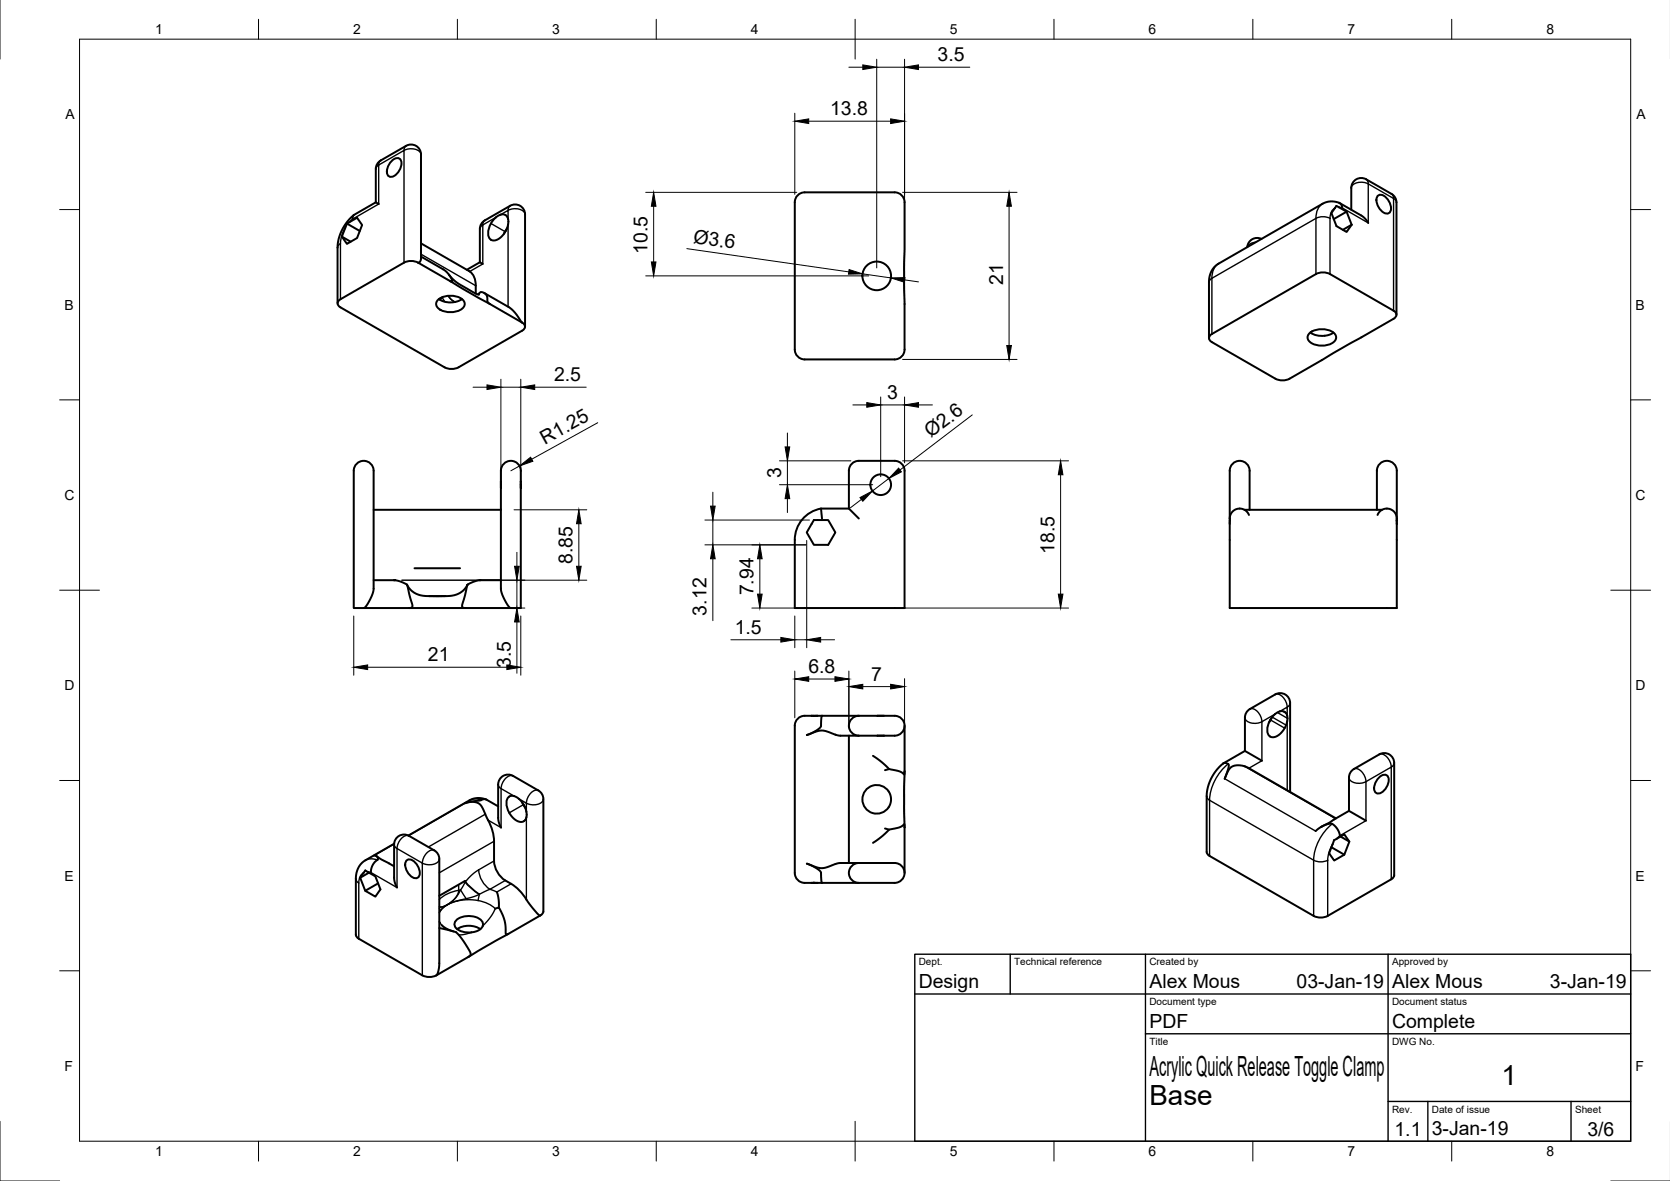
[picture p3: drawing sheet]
<svg xmlns="http://www.w3.org/2000/svg" width="420mm" height="297mm" viewBox="0 0 420 297" stroke-linecap="round" stroke-linejoin="round" font-family="sans-serif">
<!-- layer: Visible -->
<g fill="none" stroke="#000" stroke-width=".5">
<path d="M86 59.5l2.2 1.3M87.3 56.3l2.5-1.5 1.3 1.8-1.3 3.3-2.5 1.4-1.3-1.8zM87.3 56.3l3.2 1.8M89 54.1l-1.3 1.3-1.2 1.7-1 1.9-.5 1.8-.1 15.5M94.5 50.9l-5.4 3.1-.3 .5-.1 .6M94.5 50.9v-8.4a2.5 2.5 0 0 1 1.3-2.1l6.4-3.7a2.5 2.5 0 0 1 3.7 2.2v26.2l-.2 .7-.5 .3M94.5 50.9l.8 .4M98.7 40.4a1.31 1.31 0 0 1 1.8-.5 1.31 1.31 0 0 1 .4 1.8 3.5 3.5 0 0 1-2.7 2.8 1.63 1.63 0 0 1-.6-2.5zM124.5 54.9l.9-.6 .8-.4a1.81 1.81 0 0 1 1.6 2.7l-.6 1.6-.9 1.2-1.2 .9-1.2 .2a1.58 1.58 0 0 1-1.1-2.2l.7-2.1zM127.5 57.6l-.7 1.2M200.9 48.9l1-.5h.6h22.6a2.5 2.5 0 0 1 2.5 2.5l-.1 20.3 .1 16.7a2.5 2.5 0 0 1-2.5 2.5h-22.6a2.5 2.5 0 0 1-2.5-2.5v-37a2.5 2.5 0 0 1 .9-2zM337 51.1l5.7 3.2 .8 .7 .7 1.1"/>
<path d="M337.7 52.3l-.4-1-.9-.5-1.7-.1-1.6 .4-26.5 15.2-1 .8-1 1.5-.4 1.8v14.6M338.8 53.2l-2.6-1.4-1.2 1.8 1.2 3.3 2.6 1.4 1.3-1.8M338.8 53.2l-3.2 1.9M338.8 53.2l1.3 3.3M340 52.8v-5.5a2.5 2.5 0 0 1 3.7-2.2l6.4 3.7a2.5 2.5 0 0 1 1.2 2.1v28.3M340.1 56.5l-2.2 1.3M346.5 49.4a1.62 1.62 0 0 1 2.6 .7 3.1 3.1 0 0 1 .6 3.2 1.62 1.62 0 0 1-2.5-.6 3.1 3.1 0 0 1-.7-3.3zM105.2 66.1l8.1 4.6M105.2 66.1a3.9 3.9 0 0 0-3.6 0l-15.9 9.2a1.08 1.08 0 0 0-.8 1 1.08 1.08 0 0 0 .8 1l26.1 15.1a3.9 3.9 0 0 0 3.6 0l16-9.2a1.07 1.07 0 0 0 .7-1 1.07 1.07 0 0 0-.7-1.1M105.9 61.2l12.1 7a3.8 3.8 0 0 1 1.7 3.7v1.9M105.9 64.5l6.2 3.7 1.5 2 .2 .6-.5-.1M110.3 75.4a5 5 0 0 1 6.4 .4 1.74 1.74 0 0 1-1.4 2.4 5 5 0 0 1-5.4-1.1 1.35 1.35 0 0 1 .4-1.7z"/>
<path d="M110.4 75.2a5.4 5.4 0 0 0 5.8 0M112.9 69.1l1.2 1.2 1.1 1 4 2.3 1.3 .5M113.3 70.7l10 5.8M120.3 74.1a1.23 1.23 0 0 1 2.1 .2l.3 1.6 .6 .6M120.7 66l.8 .4M120.7 66v-8.4a2.5 2.5 0 0 1 1.3-2.2l6.3-3.6a2.5 2.5 0 0 1 3.8 2.1v28.3M120.7 66l-3.2 1.9M121.8 73.7l6.6 3.8 1.3 1.3 1.7 2.3M123.3 76.5l8.1 4.6M317.4 60.1a2.5 2.5 0 0 0-3.6 2.1M304.5 84.3l26.6-15.4a3.9 3.9 0 0 1 3.5 0l16 9.2a1.07 1.07 0 0 1 .7 1.1 1.07 1.07 0 0 1-.7 1l-26.2 15.1a3.9 3.9 0 0 1-3.5 0l-16-9.3a1.05 1.05 0 0 1-.4-1.7zM329.5 83.8a5 5 0 0 1 6.5 .4 1.74 1.74 0 0 1-1.4 2.4 5 5 0 0 1-5.4-1.1 1.35 1.35 0 0 1 .3-1.7z"/>
<path d="M329.7 83.6a5.8 5.8 0 0 0 4.4 .7l1.4-.7M94 128.2h32M126 121.1v1.7M126 122.8v25.4l.3 1.2 .6 1.4 1 1.7 .6 .4M126 121.1a5.1 5.1 0 0 1 .6-4.3 2.5 2.5 0 0 1 2.8-.8 2.5 2.5 0 0 1 1.6 2.4v2.7M131 121.1v1.7zM131 122.8v30.1h-2.5M204.8 130.8h3.6l1.8 3.1-1.8 3.1h-3.6l-1.8-3.1zM206.6 127.9l.2 2.5M206.6 127.9h7M206.6 127.9a8 8 0 0 0-6.6 7.9v17.1h27.6v-34.5a2.5 2.5 0 0 0-2.5-2.5h-9a2.5 2.5 0 0 0-2.5 2.5v9.5l2.5 2.5M309.4 130.4v22.5h42v-21.1"/>
<path d="M309.4 130.8v1M313.1 128.2h34.6M314.2 129.5l-.9-1.1-1.4-.5a2.5 2.5 0 0 0-2.5 2.5M314.4 128.2v-9.8a2.5 2.5 0 0 0-2.5-2.5 2.5 2.5 0 0 0-2.5 2.5v12M346.4 128.2v-9.8a2.5 2.5 0 0 1 2.5-2.5 2.5 2.5 0 0 1 2.5 2.5v12M346.6 129.5l.9-1.1 1.4-.5a2.5 2.5 0 0 1 2.5 2.5M351.4 130.8v1M351.4 130.8h.1M351.4 130.4v.4M91.5 152.9h-2.5v-34.5a2.5 2.5 0 0 1 2.5-2.5 2.5 2.5 0 0 1 2.5 2.5v29.8l-.3 1.2-.6 1.4-1 1.7-.6 .4h11.4M94 145.9h5.1M99.4 145.9h-.3l2.1 .5a1.65 1.65 0 0 1 1.5 1.8l1.1 4.1-.2 .5-.7 .1"/>
<path d="M102.4 147l.9 1.3 1.3 1 1.4 .5 2 .1M102.9 152.9h14.2M104.3 142.9h11.4M108 149.9h4M112 149.9l2-.1 1.4-.5 1.4-1 .8-1.3-1.3 5.3 .1 .5 .7 .1M117.1 152.9h11.4M120.6 145.9h.4M126 145.9l-5.5 .1-1.4 .3-1.5 .7M320.5 179.9l.9-.7 .8-.3a1.81 1.81 0 0 1 1.6 2.6l-.6 1.6-.9 1.2-1.2 .9-1.2 .2a1.58 1.58 0 0 1-1.1-2.1l.7-2.1zM324.6 176.8v22.4M324.6 176.8a2.5 2.5 0 0 0-3.8-2.1l-6.3 3.6a2.5 2.5 0 0 0-1.3 2.2v8.4M204.2 180h1.5"/>
<path d="M204.2 180h-1.4a2.7 2.7 0 0 0-2.8 2.5v37.1a2.79 2.79 0 0 0 3 2.5h1.2M204.2 180l.6 .1M204.8 180v.1M205.7 180h1.1M205.7 180l-.9 .1M206.8 180l-.4 2.9-1.5 1.1-1.9 .9 2.5-.9 1.2-.3 1.1 .2 3.4 1.1h9.5M206.8 180h13.9M213.6 185v32.1M216.1 180a2.5 2.5 0 0 0-2.5 2.5 2.5 2.5 0 0 0 2.5 2.5M217.9 198.6a3.6 3.6 0 0 1 4.7-.6 3.6 3.6 0 0 1 1.2 4.6 3.6 3.6 0 0 1-5.2 1.5 3.6 3.6 0 0 1-.7-5.5zM219.6 190.1l2.2 1.6 1.9 1.7M220.7 180h1.7"/>
<path d="M220.7 180h1.7a5.1 5.1 0 0 1 4.2 .6 2.5 2.5 0 0 1 .8 2.8 2.5 2.5 0 0 1-2.3 1.6h-2.7M220.7 185h1.7M222.7 193.7a5.3 5.3 0 0 1 3.2 .2l.9 .3 .7 .6 .1-.8M227.6 194l-.1 5.2 .1 8.9M227.6 182.5v11.5M313.2 188.9l4.3 2.4M313.2 188.9l-5.4 3.1M320 180.5l-.8 1.2M347.1 195.4a1.31 1.31 0 0 1 1.8-.4 1.31 1.31 0 0 1 .4 1.8 3.5 3.5 0 0 1-2.7 2.8 1.63 1.63 0 0 1-.6-2.5zM91.9 218.9l2.5 1.5 1.3 3.3-1.3 1.8-2.5-1.5-1.3-3.2zM92.8 219.5l-2.2 1.3M94.1 215.2l.6 .2 .4 .7-1.4 1.5-.4 1.9"/>
<path d="M94.6 215.3l4.6 2.6M99.2 212.2l-7.6 4.4-.9 .8-.7 1.2-.5 2.3 .1 14.5 .7 .7 16 9.2a3.9 3.9 0 0 0 3.5 0M102.2 216.5a1.62 1.62 0 0 1 2.5 .7 3.1 3.1 0 0 1 .7 3.3 1.62 1.62 0 0 1-2.5-.7 3.1 3.1 0 0 1-.7-3.3zM122.3 201.1l-1.9-.4-1.9 .4-15.8 9M125.3 202.8l-3.3-1.8-5.1 1 2-.3 1.5 .4 1 1 1 2.4a19.8 19.8 0 0 1 1.9 5.5v5.5a6.6 6.6 0 0 0 4.3 5.8 17.1 17.1 0 0 1 4.3 4.7l2.3 2.8 .8 .4M127.8 200.7l.5-.4 .7-.1 .9 .3 .8 .5 1.3 2 .5 2-.1 .8-.4 .5-1 .4-1.3-.5-1.3-1.3a4.5 4.5 0 0 1-.6-4.2zM131.4 201.8l.7 1.2M136.7 201v28.2l-.2 .6-.5 .4M136.7 201a2.49 2.49 0 0 0-1.2-2.2l-6.4-3.6a2.5 2.5 0 0 0-3.8 2.1v8.7l.3 1.1 .5 1.1M203 217.2l2.5 .9 1.2 .3 1.1-.2 3.4-1.1h13.9a2.5 2.5 0 0 1 2.5 2.5 2.5 2.5 0 0 1-2.5 2.5h-18.3l-.4-2.9-1.5-1.1zM216.1 217.1a2.5 2.5 0 0 0-2.5 2.5 2.5 2.5 0 0 0 2.5 2.5M222.7 208.4l1 .3"/>
<path d="M227.6 208.1l-.1-.8-.9 .6-1.2 .4a3.1 3.1 0 0 0-2.9 1.5l-2.9 2.2M227.6 208.1v11.5M331 209l1.9-1.3 1.3-.5h.8l1.4 1.2 .7 1.8M335 213.1l3.2 1.9M335.6 211.3l2.6-1.4 1.3 1.8-1.3 3.3-2.5 1.4-1.3-1.8zM337.3 210.4l2.2 1.3M339.4 203.9v-8.3a2.5 2.5 0 0 1 1.2-2.2l6.4-3.7a2.5 2.5 0 0 1 3.8 2.2l-.1 28.5-.7 .8-16 9.2a3.9 3.9 0 0 1-3.5 0l-26.2-15.1-.5-.5-.2-.5v-14.2l.3-2 .5-1.7 1-1.7 1.1-1.5 1.3-1.2h.8l.6 .4-1.1 3.5 .9-2.1 .8-.9 1.3-.4 1.7 .1 1.2 .5 22.1 12.7M339.4 203.9l-7 4.1M339.4 203.9l4.3 2.5M95.1 222.2l-3.2 1.8M99.9 223.2l-.7-2.2v-8.6a2.5 2.5 0 0 1 3.7-2.2l6.4 3.7a2.49 2.49 0 0 1 1.2 2.2v26.4l-.2 1.8-.5 1M110.5 233.4l1.6 .4a5 5 0 0 1 3.4 1.5l2.8 4.2 .1 .6-.5 .6"/>
<path d="M111.2 232.7l1.2 .9 1.7 .7M114.9 231.3a5.2 5.2 0 0 1 6.3 .3 1.38 1.38 0 0 1 0 1.8l-1.2 .8a5.6 5.6 0 0 1-5.2-.8 1.36 1.36 0 0 1 .1-2.1zM115 233.7a5.4 5.4 0 0 1 5.8 0M117 221.6l-6.5 3.7M124.6 228.5l.3-.1a.53 .53 0 0 1 .6-.1 .53 .53 0 0 1 .3 .5l1.2 2.8 .3 3.3 .2 .1 .4-.1M125 224.4l.4 1.6 .1 2.2M127.9 234.9l-10 5.8M136 230.2l-8.1 4.7M204.2 222.1h1.5M204.8 222l-.6 .1M204.8 222l.9 .1M204.8 222v.1"/>
<path d="M205.7 222.1h1.1M117.9 240.7l-8.1 4.6"/>
<circle cx="220.6" cy="69.4" r="3.6"/>
<circle cx="221.6" cy="121.9" r="2.6"/>
</g>
<!-- layer: Visible Narrow -->
<g fill="none" stroke="#000" stroke-width=".35">
<path d="M102.2 36.7l-.4 .4-.2 .7a3.4 3.4 0 0 1 4.2 .7l.1 .4M86.9 57.3l-.8 1.7-.4 2.3M95.3 41.5v9.8l-6.6 3.8-.8 .8M95.3 41.5l6.3-3.7v28.3M95.3 41.5l-.6 .5-.2 .5M95.8 40.3l-.4 .5-.1 .7M121.5 56.6v9.8l-3.3 1.9M121.5 56.6l-.6 .4-.2 .6M122 55.4l-.4 .5-.1 .7M123.5 56.2l3.6 2M124.8 54.7l-3.3 1.9M125.9 54l1.9-1.1v2.2"/>
<path d="M127.8 56.5v20.6M128.3 51.8l-.3 .4-.2 .7a3.4 3.4 0 0 1 4.2 .7l.1 .3M331.1 54.9v14M331.1 54.9l-26.2 15.1M331.1 54.9a3.9 3.9 0 0 1 3.5 0M332.7 51.2a3.9 3.9 0 0 0-1.6 3.7M334.6 54.9v14M335.8 52.4a2.71 2.71 0 0 0-1.2 2.5M343.7 45.1l.4 .4 .1 .7M344.2 46.2v9.9l-6.5-3.8-.8-.2M344.2 46.2l6.4 3.7v28.2M344.2 46.2a3.4 3.4 0 0 0-4.2 .7v.4"/>
<path d="M350.1 48.8l.4 .4a1.09 1.09 0 0 0 .7 1.2l.1 .5M85.7 61.3v14M85.7 61.3l-.6 .4-.2 .6M105.9 63.9l13.8 8M110.8 75l-.2 .4M111.2 74.8l.8 1.1M111.4 74.7l-.7 .7M112.7 74.4l1 1.1 .8 .5M112.8 74.4l1 1.1 .7 .4M115.9 75v.4M123.5 60.3h.1M304.9 70v14"/>
<path d="M304.9 70l-.5 .5-.2 .5M306.6 66.3a3.9 3.9 0 0 0-1.7 3.7M316 60.9l-1.5 .4-.7 .8M314.5 178.3a2.63 2.63 0 0 1 2.8 2.4l.2 .8M320.8 179.6l-3.3 1.9M320.8 174.7a2.63 2.63 0 0 1 2.9 2.3l.2 .9 .5-.5 .2-.6M321.4 179.2l2.5 1.5M322 178.9l1.9-1v2.1M322.7 178.9l.9 .5M323.1 179h.1M125.3 197.3l.2 .6 .6 .4M126.1 198.3v9.9l-3.3-1.9"/>
<path d="M126.1 198.3l3.3 1.9M129.1 195.2a2.63 2.63 0 0 0-2.9 2.3l-.1 .8M135.5 198.8a2.63 2.63 0 0 0-2.9 2.3l-.2 .9a3.4 3.4 0 0 0 4.2-.7l.1-.3M308.1 195.9l22.9 13.1M309 192.1a12.7 12.7 0 0 0-4.7 9.2M313.2 192.7l22.8 13.2M313.2 180.5a2.64 2.64 0 0 0 3.5 1.3l.8-.3M317.5 181.5v9.8l-3.3 1.9M319.7 181.1l3.5 2M320.1 180.4l3.5 2M323.9 181.4v17.4M339.4 195.6a2.64 2.64 0 0 0 3.4 1.3l.9-.3"/>
<path d="M340.6 193.4a2.63 2.63 0 0 1 2.9 2.3l.2 .9M343.7 196.6v9.8l-6.6 3.8-.8 .8M343.7 196.6l6.3-3.7v28.3M347 189.7a2.63 2.63 0 0 1 2.9 2.4l.1 .8 .6-.4 .2-.6M91.5 219.5a2.71 2.71 0 0 0-1.2 2.6M94.9 216.3l-1.6-.3-1.4 .4M99.2 212.4l.1 .6 .6 .4M99.2 212.3l-5.1 2.9M99.9 213.4v9.8l-6.6-3.7-.8-.2M99.9 213.4l6.4 3.7M102.9 210.2a2.63 2.63 0 0 0-2.9 2.4l-.1 .8M106.3 217.1v28.2"/>
<path d="M109.3 213.9a2.63 2.63 0 0 0-2.9 2.3l-.1 .9M110.5 216.1a2.64 2.64 0 0 1-3.4 1.3l-.8-.3M116.9 202l-14.1 8.2M120.4 218.8l-1.7 1.2-1.6 1.8M120.4 218.8a6.3 6.3 0 0 0 2.9 4.9M121.1 201.2l-1.6-.3-1.4 .4M122.1 204.8l-14.3 8.2M124.3 216.5l-3.9 2.3M124.3 211.6l-13.8 7.9M128.2 200.3h-.1M130.6 200.9l1.8 1.1v2.2M131.7 202.4l-3.6 2"/>
<path d="M132.4 205.6v20.7M303.6 200.3l.2 .5 .5 .5M304.3 201.3v14M304.3 201.3l26.2 15.1M330.5 216.4v14M330.5 216.4a3.9 3.9 0 0 0 3.5 0M334 216.4v14M335.2 207.2a12.7 12.7 0 0 0-4.7 9.2M335.3 212.4l-.8 1.7-.5 2.3M89.5 221.1l.2 .5 .6 .5M90.3 222.1v14M110.5 228.5l.3 .6"/>
<path d="M110.5 231.9l.2 .1M110.5 231.7l.2 .3M110.7 232l.5 .7M110.8 229.1l-.3 .5M115.4 223.9l-.5 1.4-1.3 1.5-1.8 1.1-1.3 .2M115.4 222.5v1.4M115.4 223.9a8.9 8.9 0 0 0-4.9 2.3M115.9 223.8l-1.1 1.8-1.1 1.2-1.9 1.1-1.3 .2M115.9 223.8l1.4 2.2M115.9 223.8l-.5 .1M117 221.6v.3l.8 .8 2.7 2.3M117.1 221.8l1.2 1.3 2.3 1.8"/>
<path d="M117.1 221.8l-1.2 2M117.3 226l-2.4 .6-1.9 .7-1.5 1-1 1.1M118.6 234.5l-2 .6h-1.2M120.3 226.5l-2.8-.2-2.9 .4-2.2 1-1.6 1.4M120.3 226.5l2.8 .9 1.5 1.1-1.2 2.1-1.9 2.3M120.5 225l-3.2 1M120.6 224.9l-.1 .1M120.6 224.9l-.3 1.6M123.3 223.7l-2.7 1.2M127.1 221.5l-3.8 2.2M128.6 222.3l-3.6 2.1-1.7-.7"/>
</g>
<!-- layer: Border -->
<g fill="none" stroke="#000" stroke-width=".25">
<path d="M0 -.1v15M20 9.9h390.3v277.1h-390.3zM65 4.8v5.1M115.1 4.8v5.1M165.1 4.8v5.1M215.1 4.8v10.1M265.2 4.8v5.1M315.2 4.8v5.1M365.2 4.8v5.1M15 52.7h5M410.3 52.7h5M15 100.6h5"/>
<path d="M410.3 100.6h5M15 148.4h10M405.3 148.4h10M15 196.3h5M410.3 196.3h5M15 244.2h5M410.3 244.2h5M0 282v15h15M65 287v5M115.1 287v5M165.1 287v5M215.1 282v10"/>
<path d="M265.2 287v5M315.2 287v5M365.2 287v5M405.3 297h14.9"/>
</g>
<!-- layer: TitleBlock -->
<path d="M230.2 240h180.1v47h-180.1zM230.2 250h180.1M254.2 240v10M288.2 240v47M349.2 240v47M288.2 260h122.1M349.2 277h61.1M359.2 277v10M395.3 277v10" fill="none" stroke="#000" stroke-width=".35"/>
<!-- layer: Dimensions -->
<g fill="none" stroke="#000" stroke-width=".25">
<path d="M213.6 16.9h3.5M220.6 14.9v52.5M220.6 16.9h7M227.6 14.9v59.6M231.1 16.9h12.9M200 28.5v20.4M203.5 30.5h20.6M162.5 48.4h38M164.5 51.9v14M227.1 48.4h28.8M253.9 51.9v35M162.5 69.4h56.1"/>
<path d="M172.8 62.5l40.7 5.9M217 68.9l7.1 1M227.6 70.4l3.5 .5M119 97.4h3.5M126 95.4v25.3M126 97.4h5M131 95.4v25.3M134.5 97.4h13M221.6 99.8v20.1M227.1 90.4h28.8M227.6 99.8v16.6M130.7 117.2l-2.2 1.2"/>
<path d="M150.4 106.3l-16.6 9.2M196.1 115.9h18M198.1 108.9v3.5M198.1 115.9v6M214.6 101.8h3.5M221.6 101.8h6M227.1 115.9h41.7M231.1 101.8h3.5M244.6 104.4l-18.2 13.8M266.8 119.4v30M129.3 128.2h18.3M130 138.9v3.5"/>
<path d="M145.6 131.7v10.7M177.3 130.8h26.4M177.3 137h25.5M179.3 123.8v3.5M179.3 130.8v6.2M196.1 121.9h23.5M198.1 125.4v3.5M203 135.9v27M216.7 125.6l-2.8 2.1M223.6 120.3l-4.1 3.2M89 154.9v14.9M101.1 145.9h46.5"/>
<path d="M104.9 152.9h27.2M130 145.9v7M130 156.4v12.9M131 154.9v14.9M179.3 140.5v15.6M189.2 152.9h11.3M191.2 140.5v8.9M200 154.9v8M227.1 152.9h41.7M92.5 167.8h35M183.9 160.9h12.6M200 168.8v11.7"/>
<path d="M200 160.9h3M203.5 170.8h6.6M206.5 160.9h3.5M213.6 168.8v14.2M217.1 172.7h7M227.6 170.7v35.4"/>
</g>
<g fill="#000" stroke="#000" stroke-width=".25">
<path d="M217.1 16.3l3.5 .6-3.5 .6zM227.6 16.9l3.5-.6v1.2zM200 30.5l3.5-.6v1.2zM224.1 29.9l3.5 .6-3.5 .6zM164.5 48.4l.5 3.5h-1.1zM253.9 48.4l.6 3.5h-1.2zM163.9 65.9h1.1l-.5 3.5zM213.6 67.8l3.4 1.1-3.5 .1zM224.1 69.9l3.6-.1-.2 1.2zM122.5 96.8l3.5 .6-3.5 .6zM131 97.4l3.5-.6v1.2zM253.3 86.9h1.2l-.6 3.5z"/>
<path d="M130.7 117.2l2.8-2.2 .6 1zM197.5 112.4h1.2l-.6 3.5zM218.1 101.3l3.5 .5-3.5 .6zM226.1 117.7l.7 1-3.2 1.6zM227.6 101.8l3.5-.5v1.1zM266.8 115.9l.6 3.5h-1.1zM145.6 128.2l.6 3.5h-1.2zM178.8 127.3h1.1l-.6 3.5zM198.1 121.9l.6 3.5h-1.2zM216.4 125.1l3.1-1.6-2.4 2.6zM129.5 142.4h1.1l-.6 3.5zM130 152.9l.6 3.5h-1.1z"/>
<path d="M145 142.4h1.2l-.6 3.5zM179.3 137l.6 3.5h-1.1zM191.2 137l.6 3.5h-1.2zM190.6 149.4h1.2l-.6 3.5zM266.3 149.4h1.1l-.6 3.5zM89 167.8l3.5-.6v1.2zM127.5 167.2l3.5 .6-3.5 .6zM196.5 160.3l3.5 .6-3.5 .6zM200 170.8l3.5-.6v1.2zM203 160.9l3.5-.6v1.2zM210.1 170.2l3.5 .6-3.5 .6zM213.6 172.7l3.5-.6v1.2z"/>
<path d="M224.1 172.1l3.5 .6-3.5 .6z"/>
</g>
<g font-size="7">
<text x="289.2" y="270.5">Acrylic Quick Release Toggle Clamp</text>
<text x="377.8" y="272.9">1</text>
<text x="289.2" y="278">Base</text>
</g>
<g font-size="4.9">
<text x="235.9" y="15.3">3.5</text>
<text x="208.8" y="28.9">13.8</text>
<text x="162.9" y="63.8" transform="rotate(-90 162.9 63.8)">10.5</text>
<text x="174.3" y="61.1" transform="rotate(8 174.3 61.1)">Ø3.6</text>
<text x="252.4" y="71.7" transform="rotate(-90 252.4 71.7)">21</text>
<text x="139.4" y="95.8">2.5</text>
<text x="223.2" y="100.3">3</text>
<text x="137.1" y="111.9" transform="rotate(-29 137.1 111.9)">R1.25</text>
<text x="234.2" y="110.3" transform="rotate(-37 234.2 110.3)">Ø2.6</text>
<text x="196.5" y="120.3" transform="rotate(-90 196.5 120.3)">3</text>
<text x="144.1" y="141.8" transform="rotate(-90 144.1 141.8)">8.85</text>
<text x="265.3" y="139.3" transform="rotate(-90 265.3 139.3)">18.5</text>
<text x="189.6" y="149.7" transform="rotate(-90 189.6 149.7)">7.94</text>
<text x="177.8" y="154.8" transform="rotate(-90 177.8 154.8)">3.12</text>
<text x="184.9" y="159.4">1.5</text>
<text x="107.7" y="166.3">21</text>
<text x="128.5" y="168" transform="rotate(-90 128.5 168)">3.5</text>
<text x="203.4" y="169.2">6.8</text>
<text x="219.2" y="171.2">7</text>
<text x="231.2" y="248.5">Design</text>
<text x="289.2" y="248.5">Alex Mous</text>
<text x="326.2" y="248.5">03-Jan-19</text>
<text x="350.2" y="248.5">Alex Mous</text>
<text x="390" y="248.5">3-Jan-19</text>
<text x="289.2" y="258.5">PDF</text>
<text x="350.2" y="258.5">Complete</text>
<text x="350.8" y="285.7">1.1</text>
<text x="360.2" y="285.5">3-Jan-19</text>
<text x="399.4" y="285.7">3/6</text>
</g>
<g font-size="3.5">
<text x="39" y="8.6">1</text>
<text x="88.9" y="8.6">2</text>
<text x="138.9" y="8.6">3</text>
<text x="188.9" y="8.6">4</text>
<text x="239" y="8.6">5</text>
<text x="288.9" y="8.6">6</text>
<text x="339" y="8.6">7</text>
<text x="389.1" y="8.6">8</text>
<text x="16.4" y="30">A</text>
<text x="411.7" y="30">A</text>
<text x="16.2" y="77.9">B</text>
<text x="411.5" y="77.9">B</text>
<text x="16.3" y="125.8">C</text>
<text x="411.5" y="125.8">C</text>
<text x="16.2" y="173.6">D</text>
<text x="411.5" y="173.6">D</text>
<text x="16.3" y="221.5">E</text>
<text x="411.5" y="221.5">E</text>
<text x="16.3" y="269.4">F</text>
<text x="411.5" y="269.4">F</text>
<text x="39" y="290.8">1</text>
<text x="88.9" y="290.8">2</text>
<text x="138.9" y="290.8">3</text>
<text x="188.9" y="290.8">4</text>
<text x="239" y="290.8">5</text>
<text x="288.9" y="290.8">6</text>
<text x="339" y="290.8">7</text>
<text x="389.1" y="290.8">8</text>
</g>
<g font-size="2.5">
<text x="231.2" y="242.8">Dept.</text>
<text x="255.2" y="242.8">Technical reference</text>
<text x="289.2" y="242.8">Created by</text>
<text x="350.2" y="242.8">Approved by</text>
<text x="289.2" y="252.8">Document type</text>
<text x="350.2" y="252.8">Document status</text>
<text x="289.2" y="262.8">Title</text>
<text x="350.2" y="262.8">DWG No.</text>
<text x="350.2" y="279.8">Rev.</text>
<text x="360.2" y="279.8">Date of issue</text>
<text x="396.3" y="279.8">Sheet</text>
</g>
</svg>
